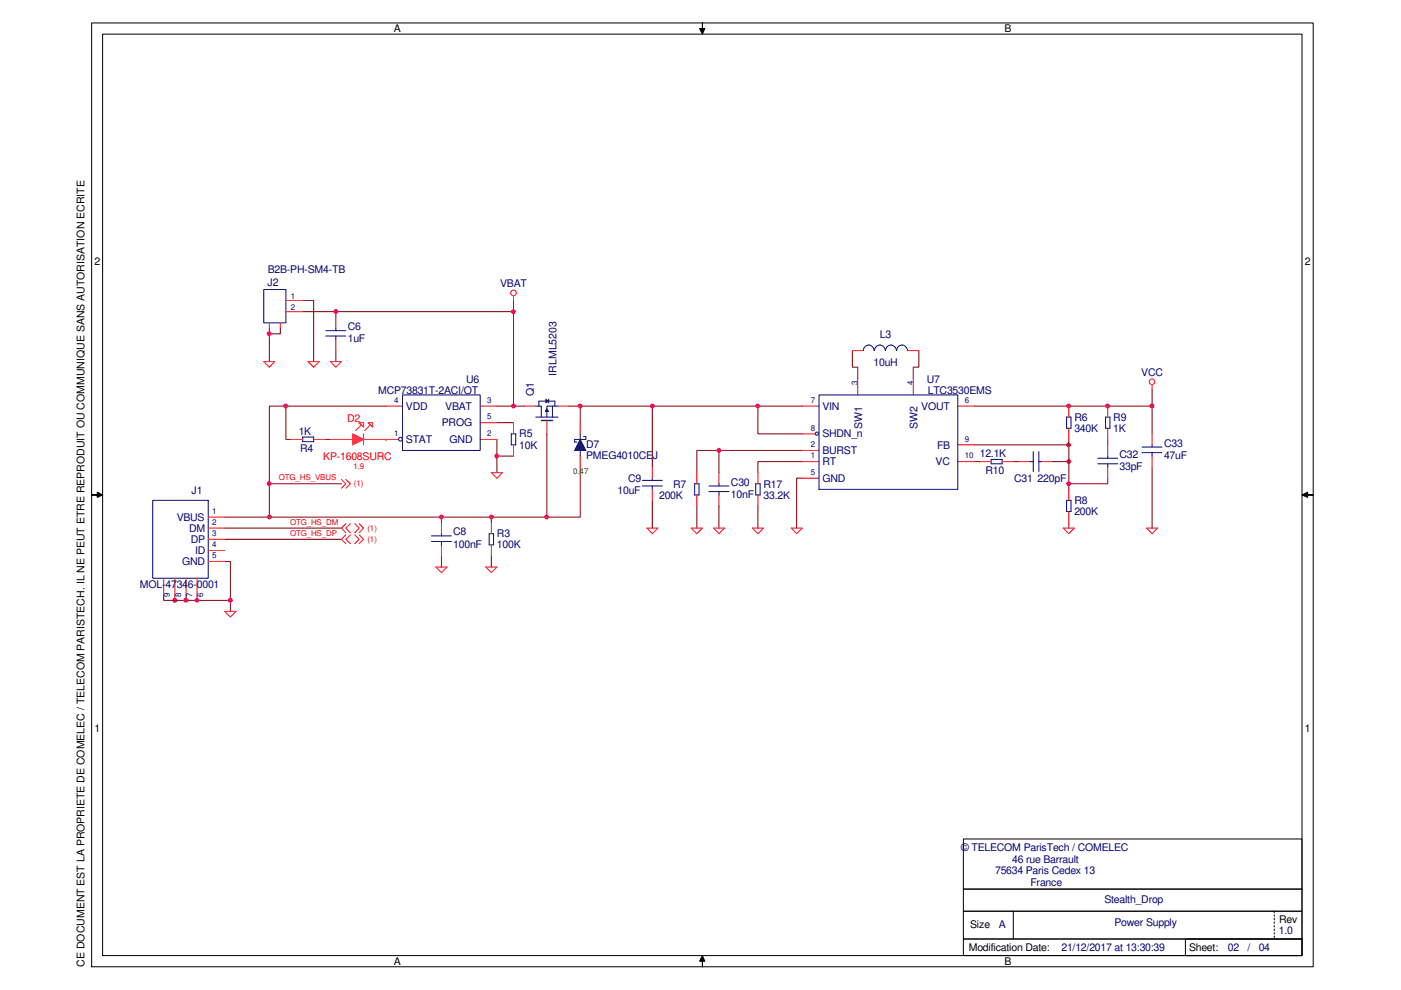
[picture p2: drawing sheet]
<svg xmlns="http://www.w3.org/2000/svg" width="297mm" height="210mm" viewBox="0 0 297 210" stroke-linecap="round" stroke-linejoin="round" font-family="sans-serif">
<path d="M47.7 119h1.1v10.6M37.1 126.1v1.2" fill="none" stroke="#7f0000" stroke-width=".21"/>
<circle cx="37.1" cy="127.3" r=".45" fill="#f0f"/>
<circle cx="37.1" cy="127.3" r=".45" fill="none" stroke="#f0f" stroke-width=".21"/>
<path d="M105.4 96.7h3.5M93.6 117.9v2.3M104.2 117.9v2.3" fill="none" stroke="#7f0000" stroke-width=".21"/>
<circle cx="105.3" cy="96.7" r=".45" fill="#f0f"/>
<circle cx="105.3" cy="96.7" r=".45" fill="none" stroke="#f0f" stroke-width=".21"/>
<path d="M60.6 86.1v7.1h1.2M105.4 93.2v7" fill="none" stroke="#7f0000" stroke-width=".21"/>
<circle cx="60.6" cy="86.1" r=".44" fill="#f0f"/>
<circle cx="60.6" cy="86.1" r=".44" fill="none" stroke="#f0f" stroke-width=".21"/>
<path d="M81.8 93.2h.1M105.4 89.6h3.5M47.7 114.3h24.7M47.7 112h24.7M93.6 109.6v1.2" fill="none" stroke="#7f0000" stroke-width=".21"/>
<circle cx="93.6" cy="109.6" r=".45" fill="#f0f"/>
<circle cx="93.6" cy="109.6" r=".45" fill="none" stroke="#f0f" stroke-width=".21"/>
<path d="M104.2 109.6v1.2" fill="none" stroke="#7f0000" stroke-width=".21"/>
<circle cx="104.2" cy="109.6" r=".45" fill="#f0f"/>
<circle cx="104.2" cy="109.6" r=".45" fill="none" stroke="#f0f" stroke-width=".21"/>
<path d="M115.9 92v17.6" fill="none" stroke="#7f0000" stroke-width=".21"/>
<circle cx="115.9" cy="109.6" r=".44" fill="#f0f"/>
<circle cx="115.9" cy="109.6" r=".44" fill="none" stroke="#f0f" stroke-width=".21"/>
<path d="M105.4 86.1h5.8M123 86.1v3.5" fill="none" stroke="#7f0000" stroke-width=".21"/>
<circle cx="123" cy="86.1" r=".45" fill="#f0f"/>
<circle cx="123" cy="86.1" r=".45" fill="none" stroke="#f0f" stroke-width=".21"/>
<path d="M34.7 126.1v1.2h14.1" fill="none" stroke="#7f0000" stroke-width=".21"/>
<circle cx="48.8" cy="127.3" r=".45" fill="#f0f"/>
<circle cx="48.8" cy="127.3" r=".45" fill="none" stroke="#f0f" stroke-width=".21"/>
<path d="M39.5 126.1v1.2" fill="none" stroke="#7f0000" stroke-width=".21"/>
<circle cx="39.4" cy="127.3" r=".46" fill="#f0f"/>
<circle cx="39.4" cy="127.3" r=".46" fill="none" stroke="#f0f" stroke-width=".21"/>
<path d="M41.8 126.1v1.2" fill="none" stroke="#7f0000" stroke-width=".21"/>
<circle cx="41.8" cy="127.3" r=".44" fill="#f0f"/>
<circle cx="41.8" cy="127.3" r=".44" fill="none" stroke="#f0f" stroke-width=".21"/>
<path d="M81.8 86.1h-24.7v23.5" fill="none" stroke="#7f0000" stroke-width=".21"/>
<circle cx="57.1" cy="109.6" r=".45" fill="#f0f"/>
<circle cx="57.1" cy="109.6" r=".45" fill="none" stroke="#f0f" stroke-width=".21"/>
<path d="M180.7 74.3v3.6h1.2v2.3M194.8 74.3v3.6h-1.2v2.3M123 99.1v10.5h-75.3M160.7 86.1v5.9h9.4" fill="none" stroke="#7f0000" stroke-width=".21"/>
<circle cx="160.7" cy="86.1" r=".45" fill="#f0f"/>
<circle cx="160.7" cy="86.1" r=".45" fill="none" stroke="#f0f" stroke-width=".21"/>
<path d="M152.4 95.5v4.7M170.1 95.5h-22.4v4.7M138.3 106.1v5.9" fill="none" stroke="#7f0000" stroke-width=".21"/>
<circle cx="152.4" cy="95.5" r=".44" fill="#f0f"/>
<circle cx="152.4" cy="95.5" r=".44" fill="none" stroke="#f0f" stroke-width=".21"/>
<path d="M170.1 97.9h-9.4v2.3M226.6 86.1h.1M160.7 107.3v4.7M170.1 101.4h-1.2v10.6" fill="none" stroke="#7f0000" stroke-width=".21"/>
<circle cx="226.6" cy="86.1" r=".45" fill="#f0f"/>
<circle cx="226.6" cy="86.1" r=".45" fill="none" stroke="#f0f" stroke-width=".21"/>
<path d="M234.9 86.1h.1" fill="none" stroke="#7f0000" stroke-width=".21"/>
<circle cx="234.8" cy="86.1" r=".45" fill="#f0f"/>
<circle cx="234.8" cy="86.1" r=".45" fill="none" stroke="#f0f" stroke-width=".21"/>
<path d="M244.3 86.1v5.9" fill="none" stroke="#7f0000" stroke-width=".21"/>
<circle cx="244.2" cy="86.1" r=".44" fill="#f0f"/>
<circle cx="244.2" cy="86.1" r=".44" fill="none" stroke="#f0f" stroke-width=".21"/>
<path d="M223.1 97.9h3.5M244.3 82.5v3.6h-37.7M244.3 99.1v12.9" fill="none" stroke="#7f0000" stroke-width=".21"/>
<circle cx="226.6" cy="97.8" r=".45" fill="#f0f"/>
<circle cx="226.6" cy="97.8" r=".45" fill="none" stroke="#f0f" stroke-width=".21"/>
<path d="M206.6 94.3h20" fill="none" stroke="#7f0000" stroke-width=".21"/>
<circle cx="226.6" cy="94.3" r=".45" fill="#f0f"/>
<circle cx="226.6" cy="94.3" r=".45" fill="none" stroke="#f0f" stroke-width=".21"/>
<path d="M226.6 93.2v10.6M234.9 101.4v1.2h-8.3" fill="none" stroke="#7f0000" stroke-width=".21"/>
<circle cx="226.6" cy="102.6" r=".44" fill="#f0f"/>
<circle cx="226.6" cy="102.6" r=".44" fill="none" stroke="#f0f" stroke-width=".21"/>
<path d="M120.6 86.1h49.5M138.3 86.1v13M206.6 97.9h1.2M214.8 97.9h1.2M234.9 93.2v1.1M147.7 107.3v4.7M152.4 107.3v4.7M226.6 110.8v1.2" fill="none" stroke="#7f0000" stroke-width=".21"/>
<circle cx="138.3" cy="86.1" r=".44" fill="#f0f"/>
<circle cx="138.3" cy="86.1" r=".44" fill="none" stroke="#f0f" stroke-width=".21"/>
<path d="M108.9 63.7v22.4" fill="none" stroke="#7f0000" stroke-width=".21"/>
<circle cx="108.9" cy="86.1" r=".44" fill="#f0f"/>
<circle cx="108.9" cy="86.1" r=".44" fill="none" stroke="#f0f" stroke-width=".21"/>
<path d="M64.2 66.1h44.7" fill="none" stroke="#7f0000" stroke-width=".21"/>
<circle cx="108.9" cy="66.1" r=".44" fill="#f0f"/>
<circle cx="108.9" cy="66.1" r=".44" fill="none" stroke="#f0f" stroke-width=".21"/>
<path d="M57.1 69.6v7.1M59.4 69.6v1.2h-2.3M64.2 63.7h2.3v13" fill="none" stroke="#7f0000" stroke-width=".21"/>
<circle cx="57.1" cy="70.8" r=".45" fill="#f0f"/>
<circle cx="57.1" cy="70.8" r=".45" fill="none" stroke="#f0f" stroke-width=".21"/>
<path d="M71.2 66.1v1.2" fill="none" stroke="#7f0000" stroke-width=".21"/>
<circle cx="71.2" cy="66.1" r=".44" fill="#f0f"/>
<circle cx="71.2" cy="66.1" r=".44" fill="none" stroke="#f0f" stroke-width=".21"/>
<path d="M71.2 74.3v2.4M57.1 102.6h15.3" fill="none" stroke="#7f0000" stroke-width=".21"/>
<circle cx="57.1" cy="102.6" r=".45" fill="#f0f"/>
<circle cx="57.1" cy="102.6" r=".45" fill="none" stroke="#f0f" stroke-width=".21"/>
<path d="M68.9 93.2h1.2" fill="none" stroke="#7f0000" stroke-width=".21"/>
<g fill="none" stroke="#00007f" stroke-width=".21">
<path d="M64.2 92.7h2.3v.9h-2.3zM85.3 83.7h16.5v11.8h-16.5zM108.4 92h.9v2.3h-.9zM121.8 93.7h.5M123 92v1.2M123 95.5v1.2M32.4 106.1h11.8v16.5h-11.8zM91.5 113.6h4.2M91.5 114.8h4.2M93.6 113.2v.4M93.6 114.8v.7M103.7 113.2h.9v2.3h-.9z"/>
<circle cx="84.9" cy="93.1" r=".4"/>
</g>
<g fill="none" stroke="#f00" stroke-width=".21">
<path d="M55.9 76.7h2.3l-1.1 1.2zM61.8 93.2h2.4M66.5 93.2h2.4M81.8 86.1h3.5M81.8 93.2h2.7M101.8 86.1h3.6M101.8 89.6h3.6M101.8 93.2h3.6M108.9 89.6v2.4M108.9 94.3v2.4M123 89.6v2.4M123 96.7v2.4"/>
<path d="M44.2 109.6h3.5M44.2 112h3.5M44.2 114.3h3.5M44.2 116.7h3.5M44.2 119h3.5M73.3 113.4l-.9 .9 .9 1M73.3 111l-.9 1 .9 .9M74.3 113.4l-1 .9 1 1M74.3 111l-1 1 1 .9M75.2 113.4l1 .9-1 1M75.2 111l1 1-1 .9M76.2 113.4l.9 .9-.9 1"/>
<path d="M76.2 111l.9 1-.9 .9M93.6 110.8v2.4M93.6 115.5v2.4M104.2 110.8v2.4M104.2 115.5v2.4M104.2 100.2h2.3l-1.1 1.2zM34.7 122.6v3.5M37.1 122.6v3.5M39.5 122.6v3.5M41.8 122.6v3.5M47.7 129.6h2.3l-1.2 1.2zM92.4 120.2h2.4l-1.2 1.2z"/>
<path d="M103 120.2h2.4l-1.2 1.2z"/>
</g>
<path d="M123 93.2l1.2 2.3h-2.4z" fill="#00007f"/>
<path d="M113.6 86.1h1.2v2.3M113.6 88.4h4.7M117.1 86.1h-1.2v2.3M118.3 86.1h-1.2v2.3M123 93.2l1.2 2.3h-2.4zM123.7 92.5h.5v.7h-2.4v.5" fill="none" stroke="#00007f" stroke-width=".21"/>
<path d="M114.8 89.2h2.4" fill="none" stroke="#00007f" stroke-width=".28"/>
<path d="M115.9 86.7l.4 .5h-.7z" fill-rule="evenodd" fill="#00007f"/>
<path d="M115.9 86.7l.4 .5h-.7zM117.6 85v1.1" fill="none" stroke="#00007f" stroke-width=".21"/>
<path d="M111.2 86.1h2.4M115.9 89.2v2.8M118.3 86.1h2.3" fill="none" stroke="#f00" stroke-width=".21"/>
<path d="M115.7 84.7l.5 .3-.5 .4z" fill-rule="evenodd" fill="#00007f"/>
<g fill="none" stroke="#00007f" stroke-width=".21">
<path d="M55.9 61.4h4.7v7.1h-4.7zM69.1 70.1h4.2M69.1 71.2h4.2M71.2 69.6v.5M71.2 71.2v.8M183 74.3a1.14 1.14 0 0 1 1.2-1.1 1.14 1.14 0 0 1 1.1 1.1M185.4 74.3a1.14 1.14 0 0 1 1.2-1.1 1.14 1.14 0 0 1 1.1 1.1M187.7 74.3a1.16 1.16 0 0 1 1.2-1.1 1.16 1.16 0 0 1 1.2 1.1M190.1 74.3a1.14 1.14 0 0 1 1.2-1.1 1.14 1.14 0 0 1 1.1 1.1M115.7 84.7l.5 .3-.5 .4zM115.8 85h-1.5v1.1M116.2 85h1.4"/>
<path d="M116.3 84.6v.9M173.6 83.7h29.5v20.1h-29.5zM210.1 97.4h2.4v.9h-2.4zM218.4 97.9h.7M219.1 95.8v4.2M220.3 95.8v4.2M220.3 97.9h.4M226.1 88.4h1v2.4h-1zM232.7 98.3h4.3M232.7 97.2h4.3M234.4 88.4h.9v2.4h-.9zM234.9 96.7v.5"/>
<path d="M234.9 98.3v.8M242.1 94.8h4.3M242.1 96h4.3M244.3 94.3v.5M244.3 96v.7M136.2 103h4.2M136.2 101.9h4.2M138.3 101.4v.5M138.3 103v.8M147.3 102.6h.9v2.3h-.9zM150.3 103h4.3M150.3 104.2h4.3"/>
<path d="M152.4 102.6v.4M152.4 104.2v.7M160.2 102.6h1v2.3h-1zM226.1 106.1h1v2.4h-1z"/>
<circle cx="173.2" cy="92" r=".34"/>
</g>
<g fill="#000">
<path d="M148.9 4.9v1.2h.5l-.5 1.1-.6-1.1h.6z" fill-rule="evenodd"/>
<path d="M19.4 104.9h1.2v-.5l1.2 .5-1.2 .6v-.6z" fill-rule="evenodd"/>
<path d="M276.1 104.9l1.1-.5v.5h1.2h-1.2v.6z" fill-rule="evenodd"/>
<path d="M148.9 202.6l.5 1.2h-.5v1.2v-1.2h-.6z" fill-rule="evenodd"/>
</g>
<g fill="none" stroke="#000" stroke-width=".21">
<path d="M19.4 4.9h259v200.1h-259zM21.8 7.2h254.3v195.4h-254.3zM148.9 4.9v1.2h.5l-.5 1.1-.6-1.1h.6zM19.4 104.9h1.2v-.5l1.2 .5-1.2 .6v-.6zM276.1 104.9l1.1-.5v.5h1.2h-1.2v.6zM204.3 177.9h71.8v10.6h-71.8zM204.3 199.1h71.8v3.5h-71.8zM204.3 188.5h71.8v4.7h-71.8zM204.3 193.2h71.8v5.9h-71.8zM214.8 193.2v5.9M251.3 199.1h24.8v3.5h-24.8zM270.2 193.2v.3"/>
<path d="M270.2 194v.3M270.2 194.7v.3M270.2 195.5v.3M270.2 196.2v.4M270.2 197v.3M270.2 197.7v.3M270.2 198.5v.3M148.9 202.6l.5 1.2h-.5v1.2v-1.2h-.6z"/>
</g>
<g fill="none" stroke="#f00" stroke-width=".21">
<path d="M57.1 68.5v1.1M59.4 68.5v1.1M60.6 63.7h3.6M60.6 66.1h3.6M65.3 76.7h2.4l-1.2 1.2zM70.1 76.7h2.3l-1.2 1.2zM71.2 67.3v2.3M71.2 72v2.3M108.9 62.7v1M180.7 74.3h2.3M192.5 74.3h2.3M70.1 93.2h4.7"/>
<path d="M76.2 89.6h.1M76.2 89.6h.9v1zM76.6 90.1l-1.2 1.2M78.1 89.6h.9v1zM78.3 93.2h3.5M78.5 90.1l-1.2 1.2M138.3 99.1v2.3M170.1 92h2.7M170.1 97.9h3.5M170.1 95.5h3.5M170.1 86.1h3.5M181.9 80.2v3.5"/>
<path d="M193.6 80.2v3.5M203.1 97.9h3.5M203.1 86.1h3.5M203.1 94.3h3.5M207.8 97.9h2.3M212.5 97.9h2.3M216 97.9h2.4M220.7 97.9h2.4M226.6 86.1v2.3M226.6 90.8v2.4M234.9 86.1v2.3M234.9 90.8v2.4"/>
<path d="M234.9 94.3v2.4M234.9 99.1v2.3M244.3 81.6v.9M244.3 92v2.3M244.3 96.7v2.4M72.4 101.6l.9 1-.9 .9M73.3 101.6l1 1-1 .9M137.2 112h2.3l-1.2 1.2zM138.3 103.8v2.3M146.6 112h2.3l-1.2 1.2zM147.7 100.2v2.4M147.7 104.9v2.4"/>
<path d="M151.3 112h2.3l-1.2 1.2zM152.4 100.2v2.4M152.4 104.9v2.4M159.5 112h2.4l-1.2 1.2zM160.7 100.2v2.4M160.7 104.9v2.4M167.8 112h2.3l-1.2 1.2zM170.1 101.4h3.5M225.4 112h2.4l-1.2 1.2zM226.6 103.8v2.3M226.6 108.5v2.3M243.1 112h2.3l-1.1 1.2z"/>
<circle cx="108.9" cy="62.1" r=".6"/>
<circle cx="244.2" cy="80.9" r=".58"/>
</g>
<path d="M79 89.6h.1" fill="none" stroke="#f00" stroke-width=".23"/>
<path d="M74.8 92l2.3 1.2-2.3 1.1z" fill="#f00"/>
<path d="M74.8 92l2.3 1.2-2.3 1.1zM77.1 92v2.3M77.1 93.2h1.2" fill="none" stroke="#f00" stroke-width=".21"/>
<g font-size="2.2">
<text x="83.5" y="6.9">A</text>
<text x="213" y="6.9">B</text>
<text x="20" y="56.3">2</text>
<text x="276.6" y="56.3">2</text>
<text x="20" y="155.2">1</text>
<text x="276.6" y="155.2">1</text>
<text x="205.7" y="196.7">Size</text>
<text x="271.2" y="195.7">Rev</text>
<text x="205.4" y="201.7">Modification Date:</text>
<text x="252.1" y="201.7">Sheet:</text>
<text x="17.9" y="205" transform="rotate(-90 17.9 205)">CE DOCUMENT EST LA PROPRIETE DE COMELEC / TELECOM PARISTECH. IL NE PEUT ETRE REPRODUIT OU COMMUNIQUE SANS AUTORISATION ECRITE</text>
<text x="83.5" y="204.6">A</text>
<text x="213" y="204.6">B</text>
</g>
<g font-size="2.2" fill="#00007f">
<text x="56.8" y="57.9">B2B-PH-SM4-TB</text>
<text x="56.7" y="60.7">J2</text>
<text x="106" y="60.9">VBAT</text>
<text x="73.7" y="70">C6</text>
<text x="186.6" y="71.7">L3</text>
<text x="73.7" y="72.6">1uF</text>
<text x="185.2" y="77.6">10uH</text>
<text x="80.2" y="83.5">MCP73831T-2ACI/OT</text>
<text x="98.8" y="81.3">U6</text>
<text x="113.2" y="84" transform="rotate(-90 113.2 84)">Q1</text>
<text x="118" y="79.6" transform="rotate(-90 118 79.6)">IRLML5203</text>
<text x="196.5" y="81.3">U7</text>
<text x="196.7" y="83.5">LTC3530EMS</text>
<text x="242" y="79.7">VCC</text>
<text x="86.1" y="86.9">VDD</text>
<text x="94.4" y="86.9">VBAT</text>
<text x="174.4" y="86.9">VIN</text>
<text x="195.3" y="86.9">VOUT</text>
<text x="227.8" y="89.2">R6</text>
<text x="236" y="89.2">R9</text>
<text x="63.3" y="92.2">1K</text>
<text x="63.6" y="95.9">R4</text>
<text x="86.1" y="93.9">STAT</text>
<text x="93.7" y="90.4">PROG</text>
<text x="95.3" y="93.9">GND</text>
<text x="110.1" y="95.1">10K</text>
<text x="110.1" y="92.8">R5</text>
<text x="124.2" y="94.9">D7</text>
<text x="174.4" y="92.8">SHDN_n</text>
<text x="182.8" y="91" transform="rotate(-90 182.8 91)">SW1</text>
<text x="194.6" y="91" transform="rotate(-90 194.6 91)">SW2</text>
<text x="198.7" y="95.1">FB</text>
<text x="227.8" y="91.6">340K</text>
<text x="236" y="91.6">1K</text>
<text x="246.8" y="94.7">C33</text>
<text x="124.3" y="97.4">PMEG4010CEJ</text>
<text x="174.4" y="96.3">BURST</text>
<text x="174.4" y="98.6">RT</text>
<text x="198.4" y="98.6">VC</text>
<text x="207.7" y="96.9">12.1K</text>
<text x="209" y="100.6">R10</text>
<text x="237.4" y="99.7">33pF</text>
<text x="237.4" y="97">C32</text>
<text x="246.8" y="97.3">47uF</text>
<text x="40.6" y="104.8">J1</text>
<text x="130.9" y="104.6">10uF</text>
<text x="133.2" y="102.3">C9</text>
<text x="139.7" y="105.7">200K</text>
<text x="142.7" y="103.4">R7</text>
<text x="155" y="105.5">10nF</text>
<text x="155" y="103">C30</text>
<text x="161.9" y="105.7">33.2K</text>
<text x="161.9" y="103.4">R17</text>
<text x="174.4" y="102.2">GND</text>
<text x="215" y="102.2">C31</text>
<text x="220" y="102.2">220pF</text>
<text x="227.8" y="106.9">R8</text>
<text x="37.5" y="110.4">VBUS</text>
<text x="40.1" y="112.8">DM</text>
<text x="96.1" y="113.5">C8</text>
<text x="105.4" y="114">R3</text>
<text x="227.8" y="109.3">200K</text>
<text x="38.6" y="119.8">GND</text>
<text x="40.4" y="115.1">DP</text>
<text x="41.4" y="117.5">ID</text>
<text x="96.1" y="116.1">100nF</text>
<text x="105.4" y="116.3">100K</text>
<text x="29.7" y="124.6">MOL-47346-0001</text>
<text x="203.8" y="180.4">© TELECOM ParisTech / COMELEC</text>
<text x="211" y="185.4">75634 Paris Cedex 13</text>
<text x="214.6" y="182.9">46 rue Barrault</text>
<text x="218.5" y="187.9">France</text>
<text x="234.1" y="191.6">Stealth_Drop</text>
<text x="211.8" y="196.7">A</text>
<text x="236.3" y="196.4">Power Supply</text>
<text x="225" y="201.7">21/12/2017 at 13:30:39</text>
<text x="260.3" y="201.7">02</text>
<text x="264.5" y="201.7">/</text>
<text x="266.9" y="201.7">04</text>
<text x="271.1" y="198.1">1.0</text>
</g>
<g font-size="2.2" fill="#f00">
<text x="73.6" y="89.5">D2</text>
<text x="68.5" y="97.5">KP-1608SURC</text>
</g>
<g font-size="1.7" fill="#00007f">
<text x="61.7" y="63.3">1</text>
<text x="61.7" y="65.7">2</text>
<text x="181.8" y="81.5" transform="rotate(-90 181.8 81.5)">3</text>
<text x="193.6" y="81.5" transform="rotate(-90 193.6 81.5)">4</text>
<text x="83.6" y="85.4">4</text>
<text x="103.3" y="88.9">5</text>
<text x="103.3" y="85.4">3</text>
<text x="171.9" y="85.4">7</text>
<text x="204.6" y="85.4">6</text>
<text x="83.6" y="92.5">1</text>
<text x="103.3" y="92.5">2</text>
<text x="171.9" y="91.3">8</text>
<text x="171.9" y="94.8">2</text>
<text x="204.6" y="93.7">9</text>
<text x="171.9" y="97.2">1</text>
<text x="171.9" y="100.7">5</text>
<text x="204.6" y="97.2">10</text>
<text x="45" y="109">1</text>
<text x="45" y="113.7">3</text>
<text x="45" y="111.3">2</text>
<text x="45" y="116">4</text>
<text x="45" y="118.4">5</text>
<text x="36" y="126.6" transform="rotate(-90 36 126.6)">9</text>
<text x="38.4" y="126.6" transform="rotate(-90 38.4 126.6)">8</text>
<text x="40.7" y="126.6" transform="rotate(-90 40.7 126.6)">7</text>
<text x="43.1" y="126.6" transform="rotate(-90 43.1 126.6)">6</text>
</g>
<g font-size="1.7" fill="#f00">
<text x="59.1" y="101.9">OTG_HS_VBUS</text>
<text x="74.9" y="99.5">1.9</text>
<text x="75.1" y="103.1">(1)</text>
<text x="61.5" y="113.7">OTG_HS_DP</text>
<text x="61.5" y="111.4">OTG_HS_DM</text>
<text x="77.9" y="112.6">(1)</text>
<text x="77.9" y="114.9">(1)</text>
</g>
<text font-size="1.7" fill="#007f00" x="121.5" y="100.5">0.47</text>
</svg>
